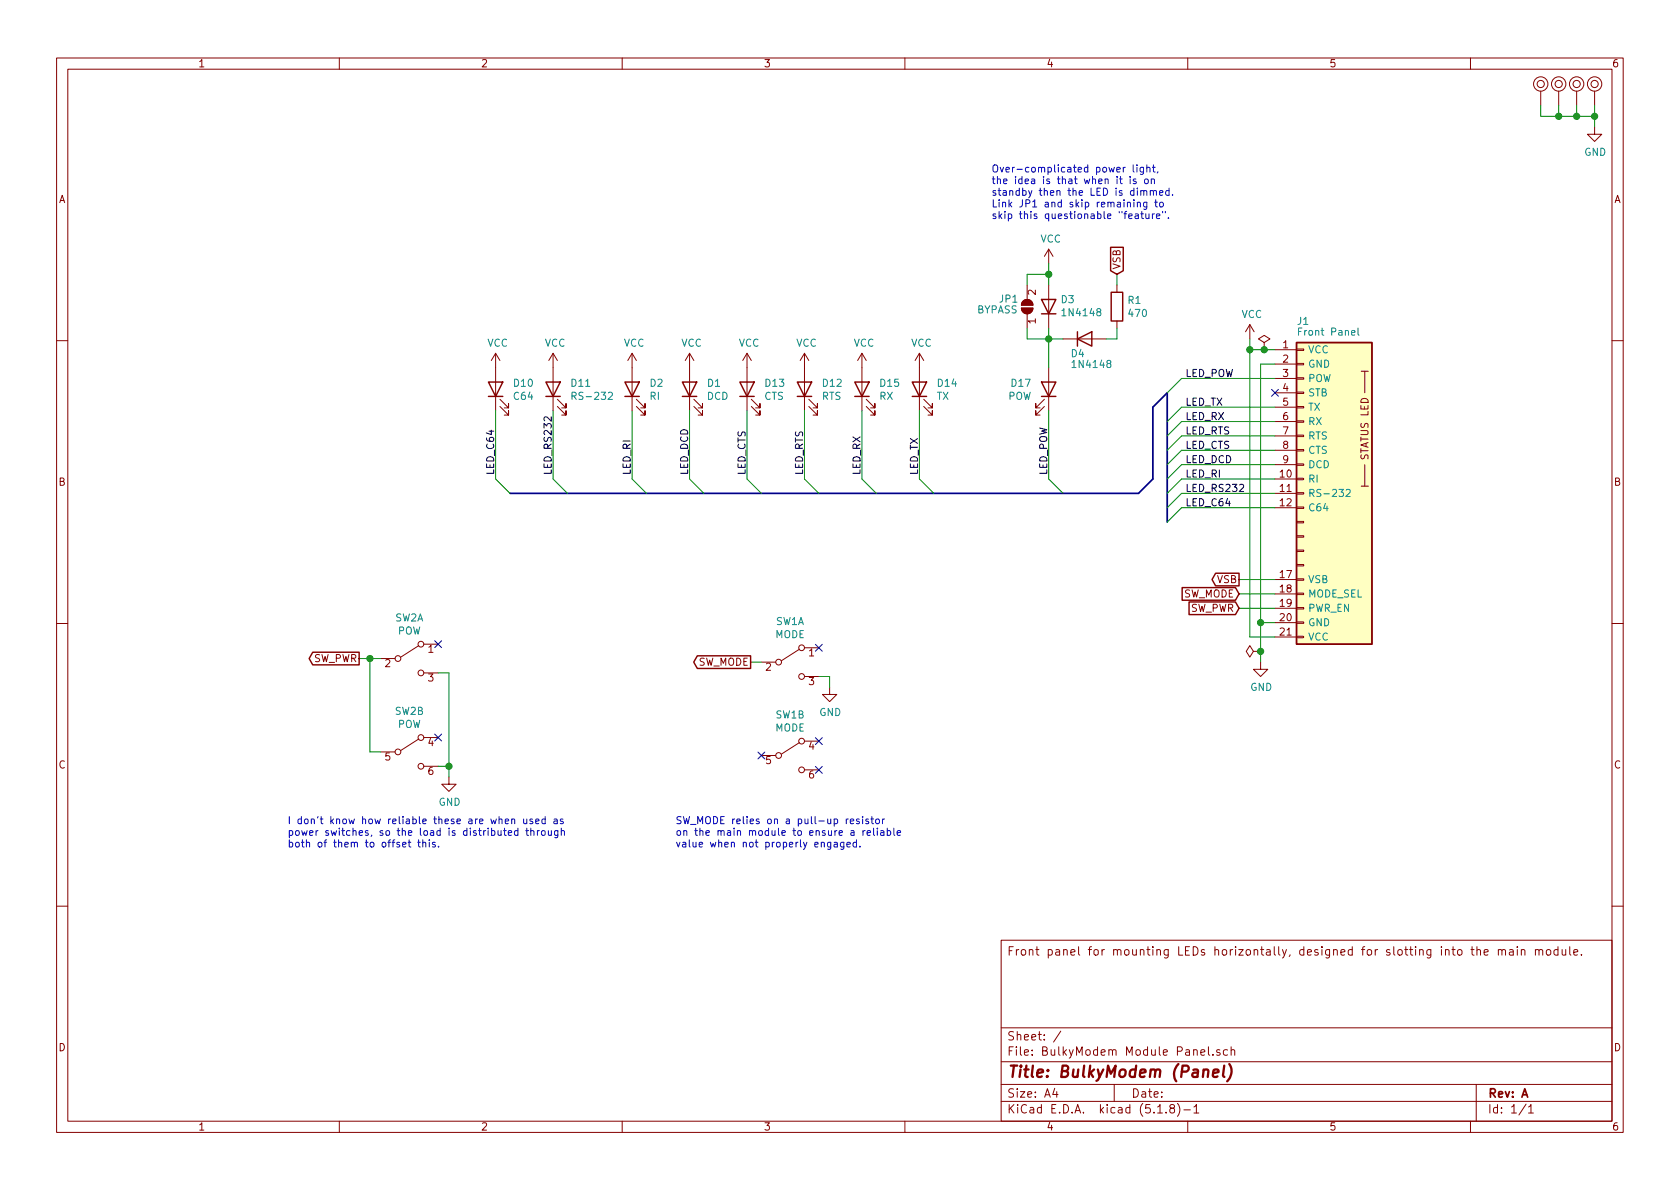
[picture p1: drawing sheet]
<svg xmlns="http://www.w3.org/2000/svg" width="297mm" height="210mm" viewBox="0 0 297 210" stroke-linecap="round" stroke-linejoin="round" font-family="sans-serif">
<g fill="none" stroke="#840000" stroke-width=".18">
<path d="M10 10.3h277v189.9h-277zM12 12.2h273v186.1h-273zM60 10.3v1.9M110 10.3v1.9M160 10.3v1.9M210 10.3v1.9M260 10.3v1.9M272.4 16.1v2.6M275.6 16.1v2.6M278.8 16.1v2.6M281.9 16.1v2.6M281.9 22.5v1.2h1.3l-1.3 1.3-1.2-1.3h1.2"/>
<path d="M180.6 54.5h2a1.02 1.02 0 0 1-1 1 1.02 1.02 0 0 1-1-1zM180.8 53.3a1.02 1.02 0 0 1 1.2-.3 1.02 1.02 0 0 1 .6 1h-2zM181.6 50.4v2.6M181.6 55.5v2.5M185.4 44.1l-.7 1.2M185.4 44.1v2.5M185.4 50.4v7.6M185.4 44.1l.8 1.2M188 59.9h7.6M197.5 50.4v1.3M197.5 56.8v1.2M221 57.4l-.8 1.3"/>
<path d="M221 57.4v2.5M221 57.4l.7 1.3M10 60.2h2M87.6 62.5v10.1M87.6 62.5l-.7 1.2M87.6 62.5l.8 1.2M88.4 71.9l1.5 1.5v-.8v.8h-.7M88.4 70.6l1.5 1.5v-.7v.7h-.7M97.8 62.5v10.1M97.8 62.5l-.8 1.2M97.8 62.5l.8 1.2M98.6 71.9l1.5 1.5v-.8v.8h-.8"/>
<path d="M98.6 70.6l1.5 1.5v-.7v.7h-.8M111.8 62.5l-.8 1.2M111.8 62.5v10.1M111.8 62.5l.7 1.2M112.5 71.9l1.5 1.5v-.8v.8h-.7M112.5 70.6l1.5 1.5v-.7v.7h-.7M121.9 62.5l-.7 1.2M121.9 62.5v10.1M121.9 62.5l.8 1.2M122.7 71.9l1.5 1.5v-.8v.8h-.8M122.7 70.6l1.5 1.5v-.7v.7h-.8M132.1 62.5v10.1"/>
<path d="M132.1 62.5l-.8 1.2M132.1 62.5l.7 1.2M132.8 71.9l1.6 1.5v-.8v.8h-.8M132.8 70.6l1.6 1.5v-.7v.7h-.8M142.2 62.5l-.7 1.2M142.2 62.5v10.1M142.2 62.5l.8 1.2M143 71.9l1.5 1.5v-.8v.8h-.7M143 70.6l1.5 1.5v-.7v.7h-.7M152.4 62.5v10.1M152.4 62.5l-.8 1.2M152.4 62.5l.8 1.2"/>
<path d="M153.2 71.9l1.5 1.5v-.8v.8h-.8M153.2 70.6l1.5 1.5v-.7v.7h-.8M162.6 62.5v10.1M162.6 62.5l-.8 1.2M162.6 62.5l.7 1.2M163.3 71.9l1.5 1.5v-.8v.8h-.7M163.3 70.6l1.5 1.5v-.7v.7h-.7M184.7 71.9l-1.6 1.5v-.8v.8h.8M184.7 70.6l-1.6 1.5v-.7v.7h.8M185.4 65v7.6M223.5 60.6l1-.7-1-.6-1 .6 1 .7v1.2M223.5 61.8h.1"/>
<path d="M225.4 61.8h3.8M225.4 64.4h3.8M225.4 66.9h3.8M225.4 69.5h3.8M225.4 72h3.8M225.4 74.5h3.8M225.4 77.1h3.8M225.4 79.6h3.8M229.2 79.5h1.3v.3h-1.3zM229.2 77h1.3v.2h-1.3zM229.2 74.4h1.3v.3h-1.3zM229.2 71.9h1.3v.2h-1.3z"/>
<path d="M229.2 69.3h1.3v.3h-1.3zM229.2 66.8h1.3v.3h-1.3zM229.2 64.3h1.3v.2h-1.3zM229.2 61.7h1.3v.3h-1.3zM240.7 65.7h1.2M241.3 65.7v3.8M285 60.2h2M225.4 84.7h3.8M225.4 87.2h3.8M225.4 89.8h3.8M225.4 82.2h3.8M229.2 99.8h1.3v.3h-1.3z"/>
<path d="M229.2 97.3h1.3v.2h-1.3zM229.2 94.7h1.3v.3h-1.3zM229.2 92.2h1.3v.3h-1.3zM229.2 89.7h1.3v.2h-1.3zM229.2 87.1h1.3v.3h-1.3zM229.2 84.6h1.3v.2h-1.3zM229.2 82h1.3v.3h-1.3zM240.7 86h1.2M241.3 82.2v3.8M10 110.3h2M67.3 116.5h2.5M74 114.2l-3.1 2"/>
<path d="M74.9 113.9h2.6M74.9 119h2.6M134.6 117.1h2.6M141.4 114.8l-3.2 2M142.2 114.5h2.6M142.2 119.6h2.6M221.6 115.2l-.6-1-.7 1 .7 1 .6-1h1.3M222.9 115.2h.1M222.9 117.1v1.3h1.3l-1.3 1.2-1.3-1.2h1.3M225.4 102.5h3.8M225.4 105h3.8M225.4 107.6h3.8"/>
<path d="M225.4 110.1h3.8M225.4 112.6h3.8M229.2 112.5h1.3v.3h-1.3zM229.2 110h1.3v.2h-1.3zM229.2 107.4h1.3v.3h-1.3zM229.2 104.9h1.3v.3h-1.3zM229.2 102.4h1.3v.2h-1.3zM285 110.3h2M67.3 133h2.5M74 130.7l-3.1 2M74.9 130.4h2.6M74.9 135.5h2.6"/>
<path d="M79.4 137.4v1.3h1.2l-1.2 1.2-1.3-1.2h1.3M134.6 133.6h2.6M141.4 131.3l-3.2 2M142.2 131.1h2.6M142.2 136.1h2.6M146.7 121.5v1.3h1.3l-1.3 1.3-1.3-1.3h1.3M10 160.2h2M177 166.3h108v32h-108zM257.8 168l.2-.1 .4 .1v.8l-.2 .1-.4-.1zM260.1 167.9h.5M260.3 167.4v1.3l.3 .2M261.1 168l.2-.1 .4 .1 .1 .9"/>
<path d="M261.1 167.4v1.5M262.4 168.4l.7-.1v-.3l-.5-.1-.2 .2 .1 .7h.6M264.9 168l.2-.1 .4 .1 .1 .9M264.9 167.9v1M265.6 168.1l.2-.2 .3 .1 .1 .9M266.9 168h.6l.1 .9M267.6 168.3h-.5l-.2 .2v.3l.2 .1 .5-.1M268.3 167.4v.2M268.3 167.9v1M269 168l.2-.1 .3 .1 .1 .9M269 167.9v1M271.5 168l.2-.1 .4 .1v.9"/>
<path d="M271.5 167.9v1M272.1 168.1a.36 .36 0 0 1 .3-.2 .36 .36 0 0 1 .4 .2v.8M273.5 168l.2-.1 .4 .1v.8l-.2 .1-.4-.1zM275.5 168l-.4-.1-.3 .3v.6l.3 .1 .4-.1M275.5 167.4v1.5M276.2 167.9l.1 .9 .3 .1 .2-.1M276.8 167.9v1M277.5 167.4v1.3l.2 .2M278.3 168.4l.7-.1-.1-.3-.4-.1-.2 .2v.7h.6M279.6 168.8v.1M285 160.2h2M60 198.3v1.9"/>
<path d="M110 198.3v1.9M160 198.3v1.9M177 194.8h108M177 191.8h108M177 187.8h108M177 181.8h108M186.5 192.5l-.4 1h1M186.8 193v1M187.6 182.3l-1.3 2M197 191.8v3M204.7 196.8h.8M206.2 196.7v.1"/>
<path d="M207.1 196l-.3-.3 .2-.3a.48 .48 0 0 1 .6 .1l-.1 .4a.52 .52 0 0 0-.6 .2 .52 .52 0 0 0 .1 .6l.4 .1 .2-.1 .1-.4-.3-.3M208.2 195.1a1.71 1.71 0 0 1 0 2.3M209.3 196.3h1.2M210 198.3v1.9M211.1 195.8l.4-.5v1.5M211.1 196.8h.9M212.3 186.1l.7-.1v-.3l-.5-.1-.2 .2 .1 .7h.6M213.7 185.1v1.3l.2 .2M214.5 186.5v.1M215.7 185.7l-.4-.1-.2 .2 .1 .2 .5 .2v.3h-.6M217 185.7l-.4-.1-.3 .3 .1 .6 .2 .1 .4-.1M217.7 185.7l.2-.1 .3 .1 .1 .9"/>
<path d="M217.7 185.1v1.5M260 198.3v1.9M261 191.8v6.5M269.8 195.2l-1.2 2M270.3 195.8l.4-.5v1.5M270.3 196.8h.8"/>
<circle cx="272.4" cy="14.9" r=".63"/>
<circle cx="272.4" cy="14.9" r="1.27"/>
<circle cx="275.6" cy="14.9" r=".63"/>
<circle cx="275.6" cy="14.9" r="1.27"/>
<circle cx="278.8" cy="14.9" r=".63"/>
<circle cx="278.8" cy="14.9" r="1.27"/>
<circle cx="281.9" cy="14.9" r=".63"/>
<circle cx="281.9" cy="14.9" r="1.27"/>
<circle cx="70.4" cy="116.5" r=".51"/>
<circle cx="74.4" cy="113.9" r=".51"/>
<circle cx="74.4" cy="119" r=".51"/>
<circle cx="137.7" cy="117.1" r=".51"/>
<circle cx="141.7" cy="119.6" r=".51"/>
<circle cx="141.7" cy="114.5" r=".51"/>
<circle cx="70.4" cy="133" r=".51"/>
<circle cx="74.4" cy="135.5" r=".51"/>
<circle cx="74.4" cy="130.4" r=".51"/>
<circle cx="137.7" cy="133.6" r=".51"/>
<circle cx="141.7" cy="136.1" r=".51"/>
<circle cx="141.7" cy="131.1" r=".51"/>
</g>
<path d="M214.5 189.8l.9-.2v-.4h-.8l-.2 1 .3 .2 .6-.1M216.5 188.4l-.3 1.8 .3 .2M217.3 188.2a2.31 2.31 0 0 1-.3 3" fill="none" stroke="#840000" stroke-width=".41"/>
<g fill="none" stroke="#840000" stroke-width=".25">
<path d="M184.1 53h2.6l-1.3 2.5zM184.1 55.5h2.6M190.5 59.9l2.5-1.2v2.5zM190.5 58.7v2.5M196.4 43.7h2.2v4.2l-1.1 .6-1.1-.6zM196.5 51.7h2v5.1h-2zM86.4 67.6h2.5l-1.3 2.5zM86.4 70.1h2.5M96.5 67.6h2.6l-1.3 2.5zM96.5 70.1h2.6M110.5 67.6h2.5l-1.2 2.5zM110.5 70.1h2.5"/>
<path d="M120.6 67.6h2.6l-1.3 2.5zM120.6 70.1h2.6M130.8 67.6h2.5l-1.2 2.5zM130.8 70.1h2.5M141 67.6h2.5l-1.3 2.5zM141 70.1h2.5M151.1 67.6h2.6l-1.3 2.5zM151.1 70.1h2.6M161.3 67.6h2.5l-1.2 2.5zM161.3 70.1h2.5M184.1 67.6h2.6l-1.3 2.5zM184.1 70.1h2.6"/>
<path d="M229.2 60.6h13.4v53.3h-13.4zM55.3 115.3h8.2v2.3h-8.2l-.6-1.1zM123.3 116h9.4v2.2h-9.4l-.6-1.1zM209 103.9h9.4l.7 1.1-.7 1.1h-9.4zM210.2 106.4h8.2l.7 1.2-.7 1.1h-8.2zM214.9 101.4h4.2v2.2h-4.2l-.6-1.1z"/>
</g>
<path d="M240.1 58v1.1l.2 .2M101.1 70h.7l.1-.2-.1-.3-.2-.1h-.5v1.2M107.6 69.5l.5-.1 .2 .3-.1 .2-.7 .7h.8M238 86.7l.5-.2 .2 .4v.2l-.8 .7h.8" fill="none" stroke="#008484" stroke-width=".18"/>
<path d="M229.2 60.6h13.4v53.3h-13.4z" fill="#ffffc2" stroke="#ffffc2" stroke-width=".18"/>
<g fill="#840000" stroke="#840000" stroke-width=".18">
<path d="M180.6 54.5h2a1.02 1.02 0 0 1-1 1 1.02 1.02 0 0 1-1-1z"/>
<path d="M180.8 53.3a1.02 1.02 0 0 1 1.2-.3 1.02 1.02 0 0 1 .6 1h-2z"/>
</g>
<path d="M90.2 87.2h111.1l2.5-2.5v-12.7l2.6-2.5v22.8" fill="none" stroke="#000084" stroke-width=".3"/>
<g fill="none" stroke="#008400" stroke-width=".18">
<path d="M272.4 18.7v1.9h9.5M275.6 18.7v1.9M278.8 18.7v1.9M281.9 18.7v3.8M181.6 58v1.9h6.4M185.4 48.5h-3.8v1.9M185.4 46.6v3.8M185.4 58v7M197.5 58v1.9h-1.9M197.5 48.5v1.9M221 59.9v52.7h4.4M87.6 72.6v12.1l2.6 2.5"/>
<path d="M97.8 72.6v12.1l2.5 2.5M111.8 72.6v12.1l2.5 2.5M121.9 72.6v12.1l2.6 2.5M132.1 72.6v12.1l2.5 2.5M142.2 72.6v12.1l2.6 2.5M152.4 72.6v12.1l2.5 2.5M162.6 72.6v12.1l2.5 2.5M185.4 72.6v12.1l2.6 2.5M221 61.8h4.4M225.4 64.4h-2.5v52.7M225.4 79.6h-16.5l-2.5 2.6M225.4 77.1h-16.5l-2.5 2.5"/>
<path d="M225.4 74.5h-16.5l-2.5 2.6M225.4 72h-16.5l-2.5 2.5M225.4 66.9h-16.5l-2.5 2.6M225.4 84.7h-16.5l-2.5 2.5M225.4 82.2h-16.5l-2.5 2.5M225.4 89.8h-16.5l-2.5 2.5M225.4 87.2h-16.5l-2.5 2.6M63.5 116.5h3.8M65.4 116.5v16.5h1.9M77.5 119h1.9v18.4M132.7 117.1h1.9M144.8 119.6h1.9v1.9"/>
<path d="M219.1 107.6h6.3M219.1 102.5h6.3M219.1 105h6.3M222.9 110.1h2.5M77.5 135.5h1.9"/>
</g>
<g fill="none" stroke="#0000c2" stroke-width=".18">
<path d="M197.9 31.6h.5M198.1 31.2v1.1l.3 .2M199.8 31.2v.1M199.8 31.6v.9M200.4 29.2v1l.1 .2M200.5 35.8v.8M200.7 37.9h.5l.1 .8M200.8 31.7l-.3-.1-.1 .2v.2l.4 .1v.3h-.4M201 29.2v.1M201 29.6v.8M201.1 35.9l.2-.1h.3v.8M201.1 35.8v.8"/>
<path d="M201.3 38.1l-.5 .1-.1 .1 .1 .4 .5-.1M201.7 33.8l.2-.1 .3 .1v.7M201.7 37.8h.5M201.9 37.4v1.1l.3 .2M202.2 29.6v1l-.3 .3-.3-.1M202.2 29.6h-.4l-.2 .2 .1 .6h.5M202.2 33.9l.2-.2 .3 .1 .1 .7M202.5 31.7l.3-.1 .2 .2v.5l-.1 .1-.3 .1-.2-.1v-.5zM202.6 37.8l.1 .8 .3 .1 .1-.2M202.8 29.7l.2-.1h.3v.8M202.8 35.8l-.1 1.1-.2 .1h-.3M202.8 35.8h-.4l-.2 .2 .1 .5h.5"/>
<path d="M202.8 29.2v1.2M203.1 37.8v.9M203.4 33.8l.2-.1 .3 .1v.7M203.4 33.7v.8M203.6 31.8l.2-.2 .2 .1 .1 .8M203.6 31.6v.9M203.8 29.6h.4M203.8 37.8v.9M203.9 29.2v1l.3 .2M203.9 33.9l.2-.2 .3 .1 .1 .7M204.1 37.8l-.2 .1-.1 .1M204.2 35.8h.4"/>
<path d="M204.3 35.3v1.1l.3 .2M204.5 38.2l.6-.1-.1-.2-.4-.1-.1 .2v.6h.5M204.7 30.4l-.1 .2M205 34.1l.6-.1v-.2l-.4-.1-.2 .2 .1 .6h.5M205.1 35.8h.3l.3 .2-.1 .5-.3 .1-.2-.1zM205.6 37.4v.2M206 37.4v.2M206.6 38.5v.2M206.7 33.8l-.4-.1-.2 .2 .1 .6h.5M206.7 33.3v1.2M207.3 34.4v.1M71.2 149.3l.6-.1-.1-.2-.3-.1-.2 .2v.6h.5"/>
<path d="M72.2 148.9h.4M72.3 148.5v1.1l.3 .2M73.8 148.9h.5M74 148.5v1.1l.3 .2M74.8 149.1l.1-.2 .3 .1 .1 .8M74.8 148.5v1.3M75.9 148.9v.9M76.9 149l-.3-.1-.1 .2v.2l.4 .1v.3h-.4M77.5 149.7v.1M89.3 145.2l.6-.1v-.2l-.4-.1-.2 .2 .1 .6h.5M89.9 147.3l.6-.1-.1-.3h-.4l-.1 .2v.6h.5M90.5 145l.2-.2 .3 .1v.8"/>
<path d="M90.5 144.8v.9M91.6 146.9h-.4l-.2 .2 .1 .6h.5M91.6 146.5v1.2M92.6 144.8l.1 .8 .3 .1 .1-.2M93 146.9h.4M93.1 146.5v1l.3 .2M93.1 144.8v.9M93.9 147l.1-.1h.3l.1 .8M93.9 146.5v1.2M94.2 144.9l-.3-.1-.2 .2 .1 .2 .4 .1v.3h-.5M94.7 145.2l.6-.1-.1-.2-.3-.1-.2 .2 .1 .6h.4M95 146.9v.8"/>
<path d="M95.4 146.9h-.3l-.1 .2M95.9 146.9h.3l.1 .1v.7h-.3l-.3-.2zM96.4 144.9l-.4-.1-.2 .3 .1 .5h.5M96.4 144.4v1.3M97 146.9v.8h.3l.2-.1M97.5 146.9v.8M98 144.9h.5v.8M98.5 145.1l-.4 .1-.2 .2 .1 .2h.5M98.6 146.9v1.1l-.2 .2-.3-.1M98.6 146.9h-.3l-.3 .2 .1 .6h.5M99.2 147l.2-.1h.3l.1 .8M99.2 146.5v1.2"/>
<path d="M99.5 144.9l-.3-.1-.1 .2v.2l.4 .1v.3h-.4M146.9 148.9l-.1 1.2-.1 .1-.3-.1M146.9 149l-.4-.1-.2 .3 .1 .5h.5M147.5 149h.5l.1 .8M148.1 149.2l-.5 .1-.2 .2 .1 .2h.6M149.2 148.9l-.1 1.2-.2 .1-.2-.1M149.2 149l-.4-.1-.2 .3 .1 .5h.5M149.7 149.3l.6-.1v-.2l-.4-.1-.2 .2 .1 .6h.5M150 144.8l-.3 .1-.1 .2M150.3 145.2l.7-.1-.1-.2-.4-.1-.2 .2 .1 .6h.5M150.5 146.9h.5v.8M151 147.2h-.4l-.2 .2 .1 .3h.5"/>
<path d="M151.4 149l-.3-.1-.3 .3 .2 .5h.4M151.4 148.5v1.3M151.9 144.9l-.3-.1-.2 .2 .1 .2 .4 .1v.3h-.5M152 149.7v.1M152.5 144.4v.1M152.5 144.8v.9M152.6 146.9v.8M153 146.9l-.4 .2M153.3 147.3l.6-.1-.1-.3h-.3l-.2 .2 .1 .6h.4M153.5 144.9l-.3-.1-.1 .2v.2l.4 .1v.3h-.4M154 144.8h.5M154.2 144.4v1.1l.3 .2"/>
<path d="M154.5 146.5v1l.1 .2M154.9 144.9l.3-.1 .3 .3-.1 .5-.3 .1-.3-.3zM155.1 146.5v.1M155.1 146.9v.8M155.7 146.9h.5l.1 .8M156 144.8v.9M156.3 147.2h-.4l-.2 .2v.3h.6M156.4 144.8l-.4 .3M156.9 146.9h.4l.2 .2-.1 .6h-.5M156.9 146.5v1.2M158 146.5v1l.2 .2M158.6 147.3l.6-.1v-.3h-.4l-.2 .2 .1 .6h.5"/>
</g>
<g fill="#008400" stroke="#008400" stroke-width=".25">
<circle cx="185.4" cy="48.5" r=".51"/>
<circle cx="221" cy="61.8" r=".51"/>
<circle cx="185.4" cy="59.9" r=".51"/>
<circle cx="65.4" cy="116.5" r=".51"/>
<circle cx="222.9" cy="110.1" r=".51"/>
<circle cx="281.9" cy="20.6" r=".51"/>
<circle cx="223.5" cy="61.8" r=".51"/>
<circle cx="278.8" cy="20.6" r=".51"/>
<circle cx="275.6" cy="20.6" r=".51"/>
<circle cx="222.9" cy="115.2" r=".51"/>
<circle cx="79.4" cy="135.5" r=".51"/>
</g>
<g fill="none" stroke="#000084" stroke-width=".18">
<path d="M224.8 68.9l1.2 1.2M226 68.9l-1.2 1.2M76.9 113.3l1.2 1.2M78.1 113.3l-1.2 1.2M144.2 113.9l1.2 1.3M145.4 113.9l-1.2 1.3M76.9 129.8l1.2 1.2M78.1 129.8l-1.2 1.2M134 133l1.2 1.2M135.2 133l-1.2 1.2M144.2 130.4l1.2 1.3M144.2 135.5l1.2 1.2"/>
<path d="M145.4 130.4l-1.2 1.3M145.4 135.5l-1.2 1.2"/>
</g>
<text font-size="2.8" fill="#840000" x="178" y="190.5">Title: BulkyModem (Panel)</text>
<g font-size="2.1" fill="#840000">
<text x="178" y="169">Front panel for mounting LEDs horizontally, designed for slotting into the main module.</text>
<text x="178" y="184">Sheet: /</text>
<text x="178" y="186.7">File: BulkyModem Module Panel.sch</text>
<text x="178" y="196.9">KiCad E.D.A. kicad (5.1.8)-1</text>
<text x="178" y="194.1">Size: A4</text>
<text x="200" y="194.1">Date:</text>
<text x="263" y="194.1">Rev: A</text>
<text x="263" y="196.9">Id: 1/1</text>
</g>
<g font-size="1.8" fill="#840000">
<text x="35" y="11.9">1</text>
<text x="85" y="11.9">2</text>
<text x="135" y="11.9">3</text>
<text x="185" y="11.9">4</text>
<text x="235" y="11.9">5</text>
<text x="285" y="11.9">6</text>
<text x="10.4" y="35.9">A</text>
<text x="285.4" y="35.9">A</text>
<text x="198.1" y="47.7" transform="rotate(-90 198.1 47.7)">VSB</text>
<text x="183.1" y="52.2" transform="rotate(-90 183.1 52.2)">2</text>
<text x="183.1" y="57.2" transform="rotate(-90 183.1 57.2)">1</text>
<text x="226.8" y="61.6">1</text>
<text x="226.8" y="64.1">2</text>
<text x="226.8" y="66.7">3</text>
<text x="226.8" y="69.2">4</text>
<text x="226.8" y="71.7">5</text>
<text x="226.8" y="74.3">6</text>
<text x="226.8" y="76.8">7</text>
<text x="226.8" y="79.4">8</text>
<text x="226.8" y="81.9">9</text>
<text x="242" y="81.4" transform="rotate(-90 242 81.4)">STATUS LED</text>
<text x="10.4" y="85.9">B</text>
<text x="226.4" y="84.4">10</text>
<text x="226.4" y="87">11</text>
<text x="226.4" y="89.5">12</text>
<text x="285.4" y="85.9">B</text>
<text x="209.1" y="105.7">SW_MODE</text>
<text x="215.2" y="103.1">VSB</text>
<text x="226.4" y="102.2">17</text>
<text x="226.4" y="104.8">18</text>
<text x="226.4" y="107.3">19</text>
<text x="210.3" y="108.2">SW_PWR</text>
<text x="226.4" y="109.8">20</text>
<text x="226.4" y="112.4">21</text>
<text x="55.3" y="117.1">SW_PWR</text>
<text x="68.1" y="118">2</text>
<text x="75.7" y="115.4">1</text>
<text x="123.3" y="117.7">SW_MODE</text>
<text x="135.4" y="118.6">2</text>
<text x="143" y="116.1">1</text>
<text x="75.7" y="120.5">3</text>
<text x="143" y="121.2">3</text>
<text x="75.7" y="131.9">4</text>
<text x="10.4" y="135.9">C</text>
<text x="68.1" y="134.5">5</text>
<text x="75.7" y="137">6</text>
<text x="135.4" y="135.1">5</text>
<text x="143" y="132.6">4</text>
<text x="143" y="137.7">6</text>
<text x="285.4" y="135.9">C</text>
<text x="10.4" y="185.9">D</text>
<text x="285.4" y="185.9">D</text>
<text x="35" y="199.9">1</text>
<text x="85" y="199.9">2</text>
<text x="135" y="199.9">3</text>
<text x="185" y="199.9">4</text>
<text x="235" y="199.9">5</text>
<text x="285" y="199.9">6</text>
</g>
<g font-size="1.8" fill="#008484">
<text x="280.1" y="27.6">GND</text>
<text x="183.9" y="42.9">VCC</text>
<text x="176.8" y="53.5">JP1</text>
<text x="187.7" y="53.6">D3</text>
<text x="199.5" y="53.7">R1</text>
<text x="172.7" y="55.4">BYPASS</text>
<text x="188.1" y="55.9">1N4148</text>
<text x="199.7" y="56.1">470</text>
<text x="219.5" y="56.2">VCC</text>
<text x="229.4" y="57.4">J1</text>
<text x="230" y="59.4">Front Panel</text>
<text x="86.2" y="61.3">VCC</text>
<text x="96.3" y="61.3">VCC</text>
<text x="110.3" y="61.3">VCC</text>
<text x="120.4" y="61.3">VCC</text>
<text x="130.6" y="61.3">VCC</text>
<text x="140.8" y="61.3">VCC</text>
<text x="150.9" y="61.3">VCC</text>
<text x="161.1" y="61.3">VCC</text>
<text x="189.4" y="63.2">D4</text>
<text x="189.9" y="65.1">1N4148</text>
<text x="231.2" y="62.5">VCC</text>
<text x="231.2" y="65">GND</text>
<text x="90.9" y="68.4">D10</text>
<text x="90.9" y="70.7">C64</text>
<text x="101.1" y="68.4">D11</text>
<text x="101.7" y="70.7">RS-232</text>
<text x="114.9" y="70.7">RI</text>
<text x="115" y="68.4">D2</text>
<text x="125" y="70.7">DCD</text>
<text x="125.1" y="68.4">D1</text>
<text x="135.1" y="70.7">CTS</text>
<text x="135.4" y="68.4">D13</text>
<text x="145.3" y="70.7">RTS</text>
<text x="145.5" y="68.4">D12</text>
<text x="155.5" y="70.7">RX</text>
<text x="155.7" y="68.4">D15</text>
<text x="165.6" y="70.7">TX</text>
<text x="165.8" y="68.4">D14</text>
<text x="178.2" y="70.7">POW</text>
<text x="178.9" y="68.4">D17</text>
<text x="231.2" y="67.6">POW</text>
<text x="231.2" y="70.1">STB</text>
<text x="231.2" y="72.6">TX</text>
<text x="231.2" y="75.2">RX</text>
<text x="231.2" y="77.7">RTS</text>
<text x="231.2" y="80.3">CTS</text>
<text x="231.2" y="82.8">DCD</text>
<text x="231.2" y="85.3">RI</text>
<text x="231.2" y="87.9">RS-232</text>
<text x="231.2" y="90.4">C64</text>
<text x="231.2" y="103.1">VSB</text>
<text x="231.2" y="105.7">MODE_SEL</text>
<text x="69.8" y="109.9">SW2A</text>
<text x="70.3" y="112.2">POW</text>
<text x="137.1" y="112.8">MODE</text>
<text x="137.2" y="110.5">SW1A</text>
<text x="231.2" y="108.2">PWR_EN</text>
<text x="231.2" y="110.7">GND</text>
<text x="231.2" y="113.3">VCC</text>
<text x="221.1" y="122.2">GND</text>
<text x="69.8" y="126.4">SW2B</text>
<text x="70.3" y="128.7">POW</text>
<text x="137.1" y="129.4">MODE</text>
<text x="137.2" y="127">SW1B</text>
<text x="144.9" y="126.6">GND</text>
<text x="77.5" y="142.5">GND</text>
</g>
<g font-size="1.8" fill="#0000c2">
<text x="175.3" y="30.5">Over-complicated power light,</text>
<text x="175.3" y="32.6">the idea is that when it is on</text>
<text x="175.3" y="34.6">standby then the LED is dimmed.</text>
<text x="175.3" y="36.7">Link JP1 and skip remaining to</text>
<text x="175.3" y="38.7">skip this questionable &quot;feature&quot;.</text>
<text x="50.8" y="145.7">I don't know how reliable these are when used as</text>
<text x="50.8" y="147.8">power switches, so the load is distributed through</text>
<text x="50.8" y="149.9">both of them to offset this.</text>
<text x="119.4" y="145.7">SW_MODE relies on a pull-up resistor</text>
<text x="119.4" y="147.8">on the main module to ensure a reliable</text>
<text x="119.4" y="149.9">value when not properly engaged.</text>
</g>
<g font-size="1.8">
<text x="209.5" y="71.7">LED_TX</text>
<text x="209.5" y="66.7">LED_POW</text>
<text x="209.5" y="76.8">LED_RTS</text>
<text x="209.5" y="74.3">LED_RX</text>
<text x="209.5" y="79.4">LED_CTS</text>
<text x="209.5" y="81.9">LED_DCD</text>
<text x="87.4" y="84.1" transform="rotate(-90 87.4 84.1)">LED_C64</text>
<text x="97.5" y="84.1" transform="rotate(-90 97.5 84.1)">LED_RS232</text>
<text x="111.5" y="84.1" transform="rotate(-90 111.5 84.1)">LED_RI</text>
<text x="121.7" y="84.1" transform="rotate(-90 121.7 84.1)">LED_DCD</text>
<text x="131.8" y="84.1" transform="rotate(-90 131.8 84.1)">LED_CTS</text>
<text x="142" y="84.1" transform="rotate(-90 142 84.1)">LED_RTS</text>
<text x="152.1" y="84.1" transform="rotate(-90 152.1 84.1)">LED_RX</text>
<text x="162.3" y="84.1" transform="rotate(-90 162.3 84.1)">LED_TX</text>
<text x="185.2" y="84.1" transform="rotate(-90 185.2 84.1)">LED_POW</text>
<text x="209.5" y="89.5">LED_C64</text>
<text x="209.5" y="87">LED_RS232</text>
<text x="209.5" y="84.4">LED_RI</text>
</g>
</svg>
